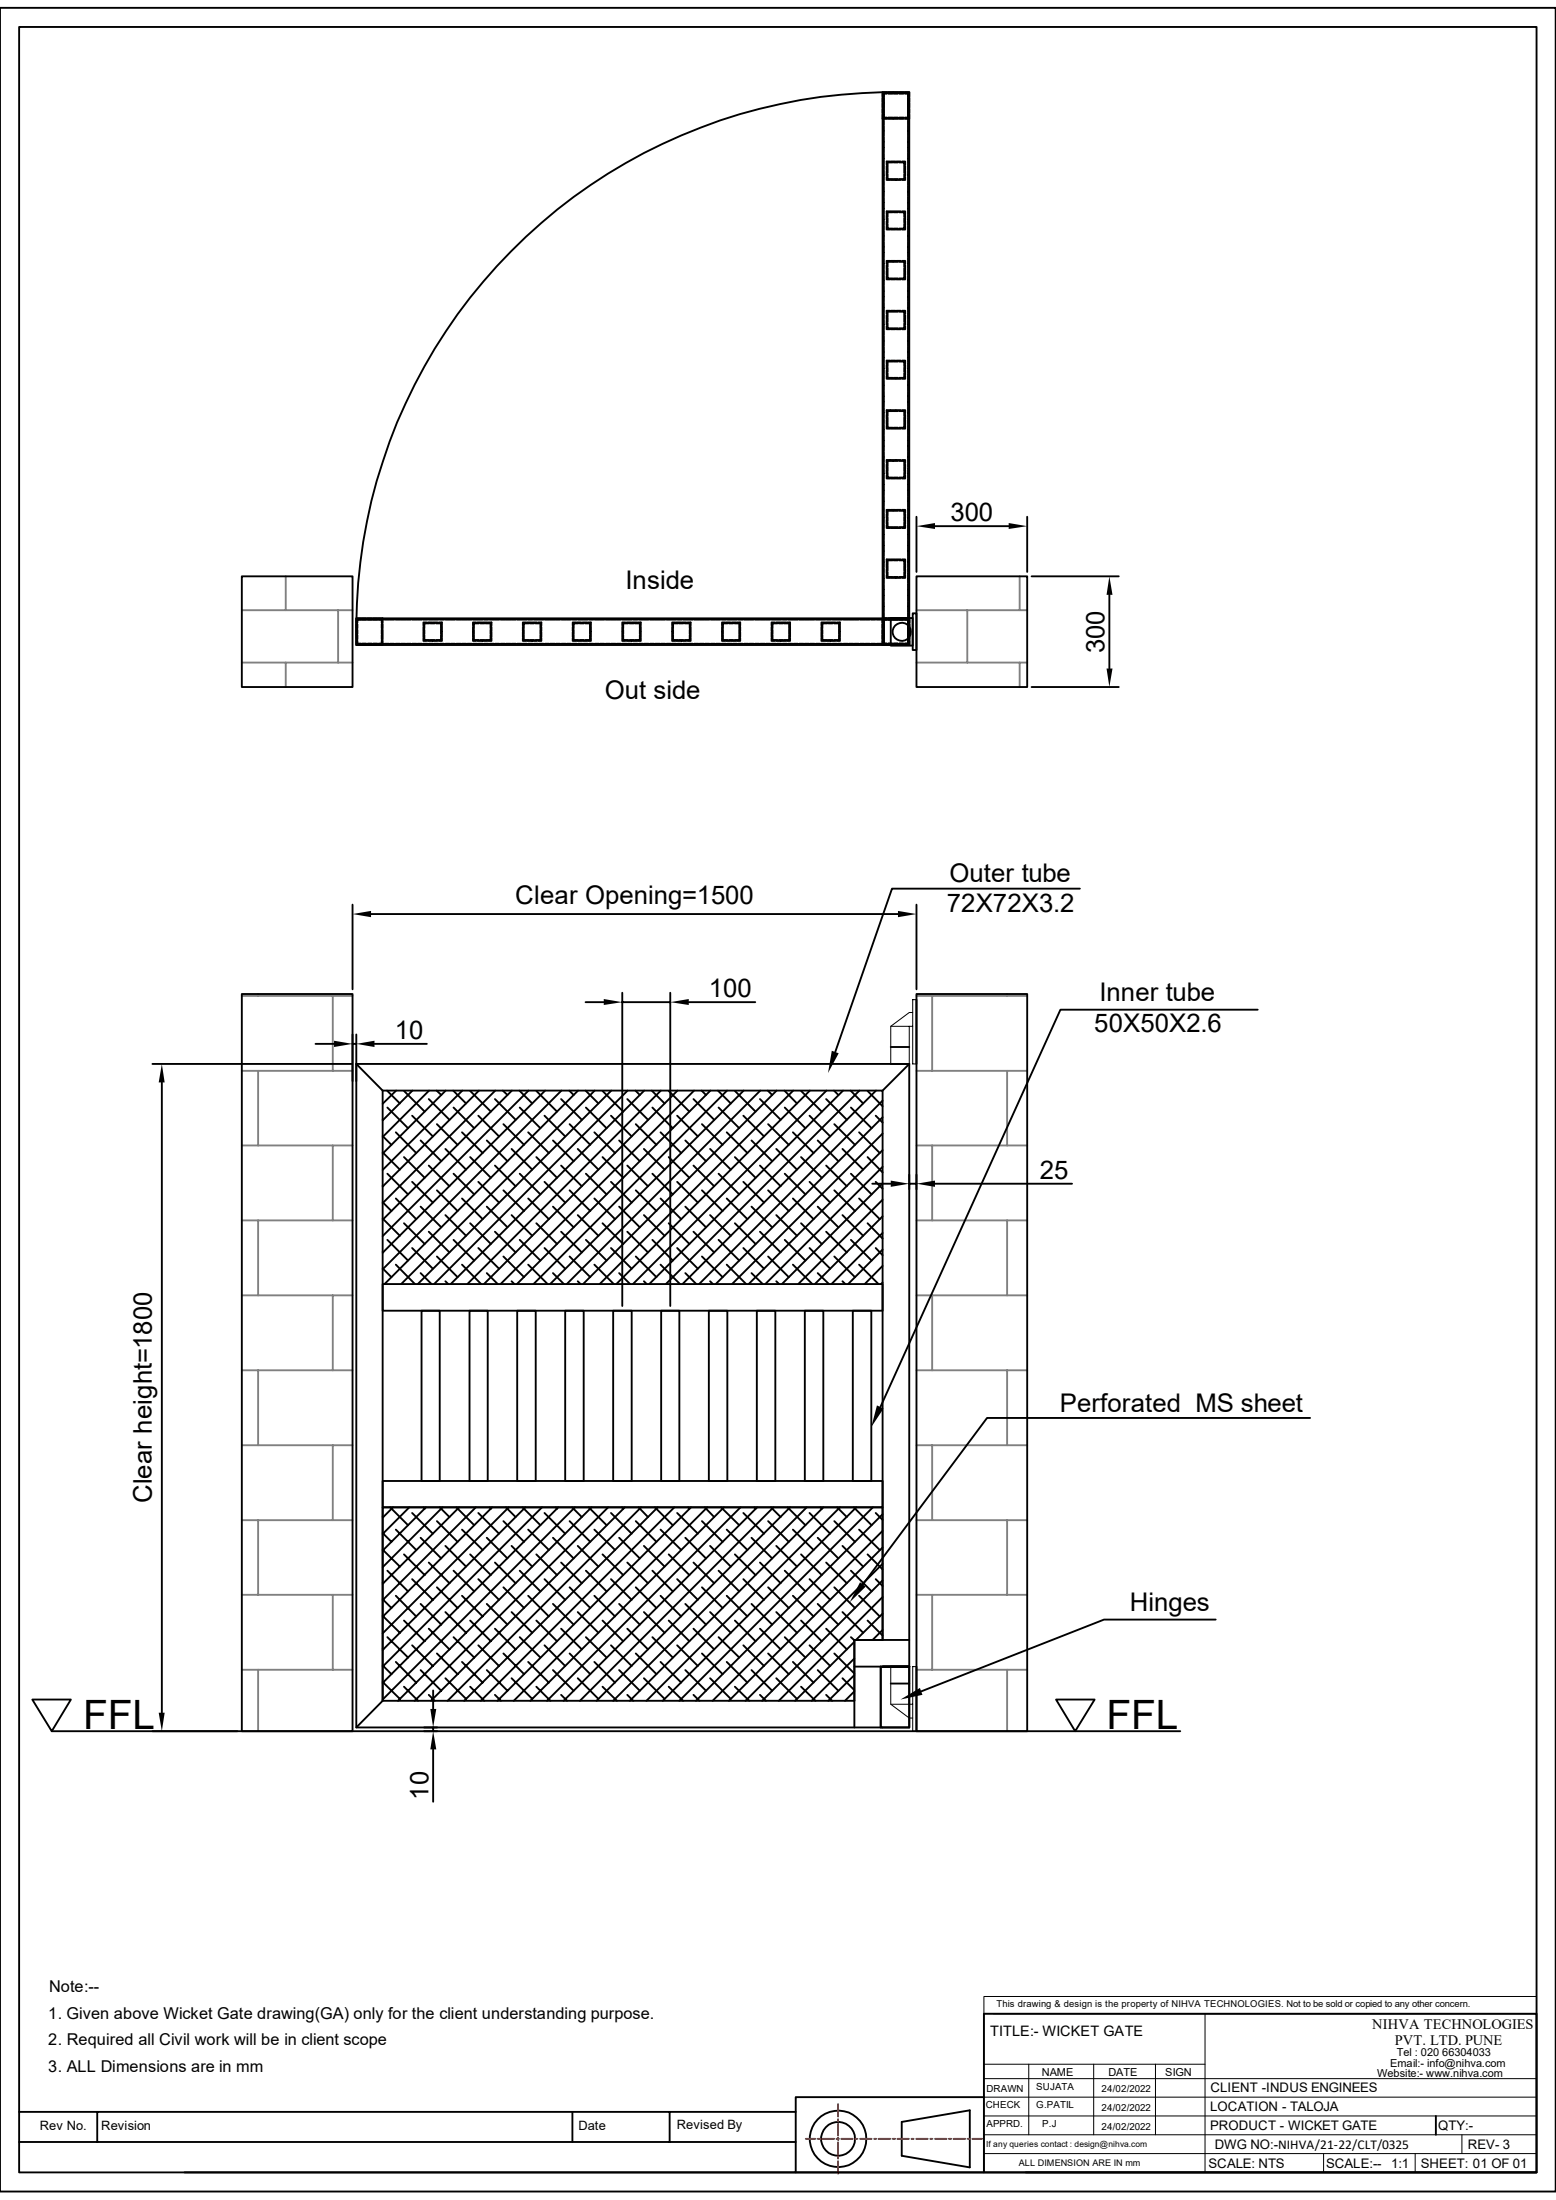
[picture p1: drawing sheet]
<svg xmlns="http://www.w3.org/2000/svg" width="210mm" height="297mm" viewBox="0 0 210 297" stroke-linecap="round" stroke-linejoin="round" font-family="sans-serif">
<g fill="none" stroke="#808080" stroke-width=".25">
<path d="M38.6 77.8v4.6M137.6 77.8v4.6M32.6 82.4h15M32.6 89.5h15M38.6 89.5v3.3M45.6 82.4v7.1M123.7 82.4h14.9M123.7 89.5h14.9M130.6 82.4v7.1M137.6 89.5v3.3M32.6 134.5h15M34.8 134.2v.3"/>
<path d="M44.9 134.5v10.1M123.7 134.5h14.9M125.8 134.5v10.1M135.9 134.2v.3M32.6 144.6h15M32.6 154.6h15M34.8 144.6v10M44.9 154.6v10.2M123.7 144.6h14.9M123.7 154.6h14.9M125.8 154.6v10.2M135.9 144.6v10"/>
<path d="M32.6 164.8h15M32.6 174.9h15M34.8 164.8v10.1M44.9 174.9v10.1M123.7 164.8h14.9M123.7 174.9h14.9M125.8 174.9v10.1M135.9 164.8v10.1M32.6 185h15M32.6 195.1h15M34.8 185v10.1M44.9 195.1v10.1"/>
<path d="M123.7 185h14.9M123.7 195.1h14.9M125.8 195.1v10.1M135.9 185v10.1M32.6 205.2h15M32.6 215.3h15M34.8 205.2v10.1M44.9 215.3v10.1M123.7 205.2h14.9M123.7 215.3h14.9M125.8 215.3v10.1M135.9 205.2v10.1"/>
<path d="M32.6 225.4h15M34.8 225.4v8.3M123.7 225.4h14.9M135.9 225.4v8.3"/>
</g>
<g fill="none" stroke="#000" stroke-width=".25">
<path d="M0 1.1h210v294.8h-210zM2.6 3.6h204.8v289.7h-204.8zM32.6 77.8h15v15h-15zM123.7 77.8h14.9v15h-14.9zM32.6 134.2h15v99.5h-15zM47.6 122.1v11.5M50.1 123.4h71.1M123.7 135v8.6M123.7 134.2h14.9v99.5h-14.9zM123.7 122.1v11.5M48.1 143.6h74.6v89.6h-74.6zM48.1 143.6l3.5 3.6"/>
<path d="M51.6 147.2h67.5v74.2M51.6 147.2v82.4h63.7v-8.2h3.8v-17.9h-67.5v26.1l-3.5 3.6M51.6 155.6l2.4 2.3M51.6 153.4l1.2 1.2M51.6 151.1l.1 .1M52.2 147.2l1.8 1.8M52.3 158.5l2.8 2.7M52.3 149.5l2.8 2.8M53.4 152.9l2.8 2.8M53.5 147.2l-1.9 1.8M54.5 156.2l2.8 2.8M54.5 147.3l2.8 2.8"/>
<path d="M55.6 159.6l2.8 2.7M55.6 150.6l2.8 2.8M55.7 147.2l-4.1 4.1M56.8 154l2.8 2.8M57.9 157.4l2.8 2.7M57.9 148.4l2.8 2.8M57.9 147.2l-6.3 6.3M58.9 147.2l.7 .6M59 151.8l2.8 2.8M60.1 155.1l2.8 2.8M60.2 147.2l-8.6 8.5M61.2 147.2l1.7 1.8"/>
<path d="M61.2 158.5l2.8 2.7M61.2 149.5l2.8 2.8M62.4 152.9l2.8 2.8M62.4 147.2l-10.8 10.7M63.5 156.2l2.8 2.8M63.5 147.3l2.8 2.8M64.6 159.6l2.8 2.7M64.6 150.6l2.8 2.8M64.6 147.2l-13 13M65.7 154l2.8 2.8M66.8 157.4l2.8 2.7M66.8 148.4l2.8 2.8"/>
<path d="M66.8 147.2l-15.2 15.2M67.9 147.2l.6 .6M67.9 151.8l2.8 2.8M69 155.1l2.8 2.8M69.1 147.2l-17.5 17.5M70.1 147.2l1.7 1.8M70.1 158.5l2.8 2.7M70.1 149.5l2.8 2.8M71.3 152.9l2.8 2.8M71.3 147.2l-19.7 19.7M72.4 147.3l2.8 2.8M72.4 156.2l2.8 2.8"/>
<path d="M73.5 150.6l2.8 2.8M73.5 159.6l2.8 2.7M73.6 147.2l-22 21.9M74.6 154l2.8 2.8M75.7 148.4l2.8 2.8M75.7 157.4l2.8 2.7M75.8 147.2l-24.2 24.2M76.8 147.2l.6 .6M76.9 151.8l2.8 2.8M78 155.1l2.8 2.8M78 147.2l-26.1 26.2M79 147.2l1.8 1.8"/>
<path d="M79.1 149.5l2.8 2.8M79.1 158.5l2.8 2.7M80.2 152.9l2.8 2.8M80.3 147.2l-26.2 26.2M81.3 156.2l2.8 2.8M81.3 147.3l2.8 2.8M82.5 150.6l2.8 2.8M82.5 159.6l2.8 2.7M82.5 147.2l-26.1 26.2M83.6 154l2.8 2.8M84.7 157.4l2.8 2.7M84.7 148.4l2.8 2.8"/>
<path d="M84.7 147.2l-26.1 26.2M85.8 147.2l.6 .6M85.8 151.8l2.8 2.8M86.9 155.1l2.8 2.8M87 147.2l-26.2 26.2M88 147.2l1.7 1.8M88.1 158.5l2.7 2.7M88.1 149.5l2.7 2.8M89.2 152.9l2.7 2.8M89.2 147.2l-26.1 26.2M90.3 156.2l2.7 2.8M90.3 147.3l2.7 2.8"/>
<path d="M91.4 159.6l2.8 2.7M91.4 150.6l2.8 2.8M91.4 147.2l-26.1 26.2M92.5 154l2.8 2.8M93.6 157.4l2.8 2.7M93.6 148.4l2.8 2.8M93.7 147.2l-26.1 26.2M94.7 147.2l.6 .6M94.7 151.8l2.8 2.8M95.8 155.1l2.8 2.8M95.9 147.2l-26.1 26.2M96.9 147.2l1.7 1.8"/>
<path d="M97 158.5l2.8 2.7M97 149.5l2.8 2.8M98.1 152.9l2.8 2.8M98.1 147.2l-26.1 26.2M99.2 156.2l2.8 2.8M99.2 147.3l2.8 2.8M100.3 159.6l2.8 2.7M100.3 150.6l2.8 2.8M100.4 147.2l-26.1 26.2M101.4 154l2.8 2.8M102.6 157.4l2.8 2.7M102.6 148.4l2.8 2.8"/>
<path d="M102.6 147.2l-26.1 26.2M103.6 147.2l.6 .6M103.7 151.8l2.8 2.8M104.8 155.1l2.8 2.8M104.8 147.2l-26.1 26.2M105.9 147.2l1.7 1.8M105.9 158.5l2.8 2.7M105.9 149.5l2.8 2.8M107 152.9l2.8 2.8M107.1 147.2l-26.2 26.2M108.1 156.2l2.8 2.8M108.1 147.3l2.8 2.8"/>
<path d="M109.3 159.6l2.8 2.7M109.3 150.6l2.8 2.8M109.3 147.2l-26.1 26.2M110.4 154l2.8 2.8M111.5 157.4l2.8 2.7M111.5 148.4l2.8 2.8M111.5 147.2l-26.1 26.2M112.6 147.2l.6 .6M112.6 151.8l2.8 2.8M113.7 155.1l2.8 2.8M113.8 147.2l-26.2 26.2M114.8 147.2l1.7 1.8"/>
<path d="M114.9 158.5l2.7 2.7M114.9 149.5l2.7 2.8M116 152.9l2.7 2.8M116 147.2l-26.1 26.2M117.1 156.2l2 2.1M117.1 147.3l2 2.1M118.2 159.6l.9 .9M118.2 150.6l.9 1M118.2 147.2l-26.1 26.2M119.1 148.6l-24.7 24.8M119.1 150.8l-22.5 22.6M119.1 153l-20.3 20.4"/>
<path d="M119.1 155.3l-18.1 18.1M119.1 157.5l-15.8 15.9M119.1 159.8l-13.6 13.6M120.2 143.6h2.5l-3.6 3.6M120.2 141.4h2.5M51.6 173.4h67.5v3.6h-67.5zM51.6 171.2l1.2 1.2M51.6 169l.1 .1M51.6 164.5l2.4 2.3M51.6 162.3l1.2 1.2M51.6 160.1h.1M52.3 167.4l2.8 2.8"/>
<path d="M53.4 170.7l2.6 2.7M53.4 161.8l2.8 2.8M54.5 165.1l2.8 2.8M55.6 168.5l2.8 2.8M56.8 171.9l1.5 1.5M56.8 162.9l2.8 2.8M56.9 177h2.5v22.9h-2.5zM57.9 166.3l2.8 2.8M59 169.6l2.8 2.8M59 160.7l2.8 2.8M60.1 173l.4 .4M60.1 164l2.8 2.8"/>
<path d="M61.2 167.4l2.8 2.8M62.4 170.7l2.5 2.7M62.4 161.8l2.8 2.8M63.4 177h2.4v22.9h-2.4zM63.5 165.1l2.8 2.8M64.6 168.5l2.8 2.8M65.7 171.9l1.5 1.5M65.7 162.9l2.8 2.8M66.8 166.3l2.8 2.8M67.9 169.6l2.8 2.8M67.9 160.7l2.8 2.8M69 173l.4 .4"/>
<path d="M69 164l2.8 2.8M69.8 177h2.5v22.9h-2.5zM70.1 167.4l2.8 2.8M71.3 170.7l2.6 2.7M71.3 161.8l2.8 2.8M72.4 165.1l2.8 2.8M73.5 168.5l2.8 2.8M74.6 171.9l1.5 1.5M74.6 162.9l2.8 2.8M75.7 166.3l2.8 2.8M76.3 177h2.5v22.9h-2.5zM76.9 169.6l2.8 2.8"/>
<path d="M76.9 160.7l2.8 2.8M78 173l.4 .4M78 164l2.8 2.8M79.1 167.4l2.8 2.8M80.2 170.7l2.6 2.7M80.2 161.8l2.8 2.8M81.3 165.1l2.8 2.8M82.5 168.5l2.8 2.8M82.8 177h2.5v22.9h-2.5zM83.6 171.9l1.4 1.5M83.6 162.9l2.8 2.8M84.7 166.3l2.8 2.8"/>
<path d="M85.8 160.7l2.8 2.8M85.8 169.6l2.8 2.8M86.9 173l.4 .4M86.9 164l2.8 2.8M88.1 167.4l2.7 2.8M89.2 161.8l2.7 2.8M89.2 170.7l2.6 2.7M89.2 177h2.5v22.9h-2.5zM90.3 165.1l2.7 2.8M91.4 168.5l2.8 2.8M92.5 162.9l2.8 2.8M92.5 171.9l1.5 1.5"/>
<path d="M93.6 166.3l2.8 2.8M94.7 169.6l2.8 2.8M94.7 160.7l2.8 2.8M95.7 177h2.5v22.9h-2.5zM95.8 164l2.8 2.8M95.8 173l.4 .4M97 167.4l2.8 2.8M98.1 170.7l2.6 2.7M98.1 161.8l2.8 2.8M99.2 165.1l2.8 2.8M100.3 168.5l2.8 2.8M101.4 171.9l1.6 1.5"/>
<path d="M101.4 162.9l2.8 2.8M102.2 177h2.4v22.9h-2.4zM102.6 166.3l2.8 2.8M103.7 169.6l2.8 2.8M103.7 160.7l2.8 2.8M104.8 173l.4 .4M104.8 164l2.8 2.8M105.9 167.4l2.8 2.8M107 170.7l2.6 2.7M107 161.8l2.8 2.8M108.1 165.1l2.8 2.8M108.6 177h2.5v22.9h-2.5z"/>
<path d="M109.3 168.5l2.8 2.8M110.4 171.9l1.5 1.5M110.4 162.9l2.8 2.8M111.5 166.3l2.8 2.8M112.6 169.6l2.8 2.8M112.6 160.7l2.8 2.8M113.7 173l.4 .4M113.7 164l2.8 2.8M114.9 167.4l2.7 2.8M115.1 177h2.5v22.9h-2.5zM116 170.7l2.6 2.7M116 161.8l2.7 2.8"/>
<path d="M117.1 165.1l2 2.1M118.2 168.5l.9 1M119.1 162l-11.4 11.4M119.1 164.2l-9.1 9.2M119.1 166.5l-6.9 6.9M119.1 168.7l-4.6 4.7M119.1 170.9l-2.4 2.5M119.1 173.1l-.2 .3M51.6 199.9h67.5v3.6h-67.5zM51.6 218.1l2.4 2.3M51.6 215.9l1.2 1.2M51.6 213.7h.1"/>
<path d="M51.6 209.2l2.4 2.3M51.6 207l1.2 1.2M51.6 204.7l.1 .1M52.3 212l2.8 2.8M52.7 203.5l2.4 2.4M53 203.5l-1.4 1.4M53.4 215.4l2.8 2.8M53.4 206.5l2.8 2.8M54.5 218.8l2.8 2.8M54.5 209.8l2.8 2.8M55.2 203.5l-3.6 3.6M55.6 213.2l2.8 2.8"/>
<path d="M55.6 204.3l2.8 2.8M56.8 216.5l2.8 2.8M56.8 207.6l2.8 2.8M57.1 203.5l.2 .2M57.5 203.5l-5.9 5.8M57.9 219.9l2.8 2.8M57.9 210.9l2.8 2.8M59 214.3l2.8 2.8M59 205.4l2.8 2.8M59.4 203.5l1.3 1.3M59.7 203.5l-8.1 8.1M60.1 217.6l2.8 2.8"/>
<path d="M60.1 208.7l2.8 2.8M61.2 212l2.8 2.8M61.6 203.5l2.4 2.4M62 203.5l-10.4 10.3M62.4 215.4l2.8 2.8M62.4 206.5l2.8 2.8M63.5 218.8l2.8 2.8M63.5 209.8l2.8 2.8M64.2 203.5l-12.6 12.5M64.6 213.2l2.8 2.8M64.6 204.3l2.8 2.8M65.7 216.5l2.8 2.8"/>
<path d="M65.7 207.6l2.8 2.8M66.1 203.5l.2 .2M66.4 203.5l-14.8 14.8M66.8 219.9l2.8 2.8M66.8 210.9l2.8 2.8M67.9 214.3l2.8 2.8M67.9 205.4l2.8 2.8M68.3 203.5l1.3 1.3M68.7 203.5l-17.1 17M69 217.6l2.8 2.8M69 208.7l2.8 2.8M70.1 212l2.8 2.8"/>
<path d="M70.5 203.5l2.4 2.4M70.9 203.5l-19.3 19.3M71.3 215.4l2.8 2.8M71.3 206.5l2.8 2.8M72.4 218.8l2.8 2.8M72.4 209.8l2.8 2.8M73.2 203.5l-21.6 21.5M73.5 213.2l2.8 2.8M73.5 204.3l2.8 2.8M74.6 216.5l2.8 2.8M74.6 207.6l2.8 2.8M75 203.5l.2 .2"/>
<path d="M75.4 203.5l-23.8 23.7M75.7 219.9l2.8 2.8M75.7 210.9l2.8 2.8M76.9 214.3l2.8 2.8M76.9 205.4l2.8 2.8M77.2 203.5l1.3 1.3M77.6 203.5l-26 25.9M78 217.6l2.8 2.8M78 208.7l2.8 2.8M79.1 212l2.8 2.8M79.5 203.5l2.4 2.4M79.8 203.5l-26.1 26.1"/>
<path d="M80.2 215.4l2.8 2.8M80.2 206.5l2.8 2.8M81.3 218.8l2.8 2.8M81.3 209.8l2.8 2.8M82.1 203.5l-26.1 26.1M82.5 213.2l2.8 2.8M82.5 204.3l2.8 2.8M83.6 216.5l2.8 2.8M83.6 207.6l2.8 2.8M83.9 203.5l.2 .2M84.3 203.5l-26.1 26.1M84.7 219.9l2.8 2.8"/>
<path d="M84.7 210.9l2.8 2.8M85.8 214.3l2.8 2.8M85.8 205.4l2.8 2.8M86.2 203.5l1.3 1.3M86.5 203.5l-26.1 26.1M86.9 217.6l2.8 2.8M86.9 208.7l2.8 2.8M88.1 212l2.7 2.8M88.4 203.5l2.4 2.4M88.8 203.5l-26.1 26.1M89.2 215.4l2.7 2.8M89.2 206.5l2.7 2.8"/>
<path d="M90.3 218.8l2.7 2.8M90.3 209.8l2.7 2.8M91 203.5l-26.1 26.1M91.4 213.2l2.8 2.8M91.4 204.3l2.8 2.8M92.5 216.5l2.8 2.8M92.5 207.6l2.8 2.8M92.9 203.5l.1 .2M93.3 203.5l-26.2 26.1M93.6 219.9l2.8 2.8M93.6 210.9l2.8 2.8M94.7 214.3l2.8 2.8"/>
<path d="M94.7 205.4l2.8 2.8M95.1 203.5l1.3 1.3M95.5 203.5l-26.2 26.1M95.8 217.6l2.8 2.8M95.8 208.7l2.8 2.8M97 212l2.8 2.8M97.3 203.5l2.5 2.4M97.7 203.5l-26.1 26.1M98.1 215.4l2.8 2.8M98.1 206.5l2.8 2.8M99.2 218.8l2.8 2.8M99.2 209.8l2.8 2.8"/>
<path d="M99.9 203.5l-26.1 26.1M100.3 213.2l2.8 2.8M100.3 204.3l2.8 2.8M101.4 216.5l2.8 2.8M101.4 207.6l2.8 2.8M101.8 203.5l.2 .2M102.2 203.5l-26.1 26.1M102.6 219.9l2.8 2.8M102.6 210.9l2.8 2.8M103.7 214.3l2.8 2.8M103.7 205.4l2.8 2.8M104.1 203.5l1.3 1.3"/>
<path d="M104.4 203.5l-26.1 26.1M104.8 217.6l2.8 2.8M104.8 208.7l2.8 2.8M105.9 212l2.8 2.8M106.3 203.5l2.4 2.4M106.6 203.5l-26.1 26.1M107 215.4l2.8 2.8M107 206.5l2.8 2.8M108.1 218.8l2.8 2.8M108.1 209.8l2.8 2.8M108.9 203.5l-26.1 26.1M109.3 213.2l2.8 2.8"/>
<path d="M109.3 204.3l2.8 2.8M110.4 216.5l2.8 2.8M110.4 207.6l2.8 2.8M110.7 203.5l.2 .2M111.1 203.5l-26.1 26.1M111.5 219.9l2.8 2.8M111.5 210.9l2.8 2.8M112.6 214.3l2.8 2.8M112.6 205.4l2.8 2.8M113 203.5l1.3 1.3M113.4 203.5l-26.2 26.1M113.7 217.6l2.8 2.8"/>
<path d="M113.7 208.7l2.8 2.8M114.9 212l2.7 2.8M115.2 203.5l2.4 2.4M115.6 203.5l-26.1 26.1M116 215.4l2.7 2.8M116 206.5l2.7 2.8M117.1 218.8l2 2M117.1 209.8l2 2.1M117.8 203.5l-26.1 26.1M118.2 213.2l.9 .9M118.2 204.3l.9 .9M119.1 204.4l-25.2 25.2"/>
<path d="M119.1 206.7l-22.9 22.9M119.1 208.9l-20.7 20.7M119.1 211.1l-18.5 18.5M119.1 213.4l-16.2 16.2M119.1 215.6l-14 14M119.1 217.8l-3.6 3.6M7 233.7h152.3M51.6 227.1l2.4 2.3M51.6 224.8l1.2 1.2M51.6 222.6l.1 .1M52.3 221l2.8 2.8M53.4 224.4l2.8 2.8"/>
<path d="M54.5 227.7l1.9 1.9M55.6 222.1l2.8 2.8M56.8 225.5l2.8 2.8M57.9 228.8l.8 .8M59 223.2l2.8 2.8M60.1 226.6l2.8 2.8M61.2 221l2.8 2.8M62.4 224.4l2.8 2.8M63.5 227.7l1.9 1.9M64.6 222.1l2.8 2.8M65.7 225.5l2.8 2.8M66.8 228.8l.8 .8"/>
<path d="M67.9 223.2l2.8 2.8M69 226.6l2.8 2.8M70.1 221l2.8 2.8M71.3 224.4l2.8 2.8M72.4 227.7l1.9 1.9M73.5 222.1l2.8 2.8M74.6 225.5l2.8 2.8M75.7 228.8l.8 .8M76.9 223.2l2.8 2.8M78 226.6l2.8 2.8M79.1 221l2.8 2.8M80.2 224.4l2.8 2.8"/>
<path d="M81.3 227.7l2 1.9M82.5 222.1l2.8 2.8M83.6 225.5l2.8 2.8M84.7 228.8l.8 .8M85.8 223.2l2.8 2.8M86.9 226.6l2.8 2.8M88.1 221l2.7 2.8M89.2 224.4l2.7 2.8M90.3 227.7l1.9 1.9M91.4 222.1l2.8 2.8M92.5 225.5l2.8 2.8M93.6 228.8l.8 .8"/>
<path d="M94.7 223.2l2.8 2.8M95.8 226.6l2.8 2.8M97 221l2.8 2.8M98.1 224.4l2.8 2.8M99.2 227.7l1.9 1.9M100.3 222.1l2.8 2.8M101.4 225.5l2.8 2.8M102.6 228.8l.8 .8M103.7 223.2l2.8 2.8M104.8 226.6l2.8 2.8M105.9 221l2.8 2.8M107 224.4l2.8 2.8"/>
<path d="M108.1 227.7l2 1.9M109.3 222.1l2.8 2.8M110.4 225.5l2.8 2.8M111.5 228.8l.8 .8M112.6 223.2l2.7 2.7M113.7 226.6l1.6 1.6M114.9 221l.4 .4M115.3 221.7l-8 7.9M115.3 223.9l-5.7 5.7M115.3 226.1l-3.5 3.5M115.3 228.3l-1.3 1.3M115.3 225h7.4h-3.6"/>
<path d="M118.9 225v8.2M119.1 220l-1.3 1.4M122.7 221.4h-7.4v11.8M138.4 293.3h69"/>
</g>
<path d="M47.6 123.4l2.5-.4v.8zM121.2 123l2.5 .4-2.5 .4z" fill="#000"/>
<path d="M120.2 138.6h3M122.7 138.6v5M123.2 136.7h-.5l-2.5 1.9v5M123.7 135h-.5v8.6h.5M132.8 269.5h74.6v2.4h-74.6zM162.6 271.9h44.8M132.8 288.2h74.6M132.8 285.7h74.6M132.8 283.1h74.6M132.8 280.6h74.6" fill="none" stroke="#000" stroke-width=".13"/>
<path d="M163 272.5h21.7v5.9h-21.7z" fill="#fff"/>
<g fill="none" stroke="#000" stroke-width=".13">
<path d="M120.2 225v5.1l2.5 1.8h.5M120.2 230.1h3M122.7 225v5.1M123.7 225h-.5v8.7h.5M132.8 271.9v21.4M132.8 278.7h29.8M134.1 271.9h28.5v21.4M138.9 278.7v9.5M147.6 278.7v9.5M156 278.7v9.5M132.8 290.7h74.6M178.6 290.7v2.6"/>
<path d="M191 290.7v2.6M197.3 288.2v2.5"/>
</g>
<g fill="none" stroke="#000" stroke-width=".25">
<path d="M119.1 12.4h3.6v74.7h-3.6zM119.1 13.2v.6M119.1 13.9v.6M119.1 14.7v.6M119.1 15.5v.5h.6M119.1 12.4a72.3 72.3 0 0 0-71 74.7M119.3 13v-.4h.4h-.4v.5M119.3 13.2v.7M119.3 13.9v.7M119.3 14.7v.7M119.3 15.5v.6M119.3 16.3v.5"/>
<path d="M119.3 17v.6M119.3 17.7v.6M119.3 18.5v.6M119.3 19.2v.7M119.3 20v.6M119.3 15.9h.4M119.7 12.4h-.6v.6M119.9 16h.6M119.9 12.6h.6M119.9 12.4h.6M119.9 15.9h.6M120.6 16h.6"/>
<path d="M120.6 12.6h.6M120.6 12.4h.6M120.6 15.9h.6M121.4 16h.6M121.4 12.6h.6M121.4 12.4h.6M121.4 15.9h.6M122.1 12.4h.6v.6M122.6 13v-.4h-.5h.5v.5M122.6 15.5v.4h-.5M122.6 13.2v.7M122.6 13.9v.7"/>
<path d="M122.6 14.7v.7M122.6 15.5v.6M122.6 16.3v.5M122.6 17v.6M122.6 17.7v.6M122.6 18.5v.6M122.6 19.2v.7M122.6 20v.6M122.7 15.5v.5h-.6M122.7 13.2v.6M122.7 13.9v.6M122.7 14.7v.6"/>
<path d="M119.3 20.7v.6M119.3 21.5v.6M119.3 22.2v.6M119.3 23v.6M119.3 23.7v.6M119.3 24.5v.6M119.3 25.2v.6M119.3 26v.5M119.3 26.7v.6M119.3 27.4v.7M119.3 28.2v.6M119.3 29v.5"/>
<path d="M119.3 29.7v.6M119.3 30.4v.6M119.3 31.2v.6M119.3 31.9v.6M119.3 32.7v.6M119.3 33.4v.6M119.3 34.2v.6M119.3 34.9v.6M119.3 35.6v.6M119.3 36.4v.6M119.3 37.2v.6M119.3 37.9v.6"/>
<path d="M119.3 38.7v.5M119.3 39.4v.6M119.7 37.3v.4h.4M119.7 30.6v.4h.4M119.7 23.9v.4h.4M119.7 22.4v.6M119.7 23.1v.6M119.7 29.1v.6M119.7 29.8v.6M119.7 35.8v.6M119.7 36.5v.7M119.8 36.9v.7h.7"/>
<path d="M119.8 30.2v.7h.7M119.8 23.5v.7h.7M119.8 22.7v.6M119.8 29.5v.6M119.8 36.2v.6M120.1 21.8h-.4v.4M120.1 28.5h-.4v.5M120.1 35.2h-.4v.4M120.2 35.2h.7M120.2 37.7h.7M120.2 28.5h.7M120.2 31h.7"/>
<path d="M120.2 21.8h.7M120.2 24.3h.7M120.5 21.9h-.7v.7M120.5 28.7h-.7v.6M120.5 35.3h-.7v.7M120.6 35.3h.6M120.6 37.6h.6M120.6 28.7h.6M120.6 30.9h.6M120.6 21.9h.6M120.6 24.2h.6M121 35.2h.6"/>
<path d="M121 37.7h.6M121 28.5h.6M121 31h.6M121 21.8h.6M121 24.3h.6M121.4 35.3h.6v.7M121.4 28.7h.6v.6M121.4 21.9h.6v.7M121.8 35.2h.4v.4M121.8 28.5h.4v.5M121.8 21.8h.4v.4M122 36.9v.7h-.6"/>
<path d="M122 30.2v.7h-.6M122 23.5v.7h-.6M122 22.7v.6M122 29.5v.6M122 36.2v.6M122.2 37.3v.4h-.4M122.2 30.6v.4h-.4M122.2 23.9v.4h-.4M122.2 22.4v.6M122.2 23.1v.6M122.2 29.1v.6M122.2 29.8v.6"/>
<path d="M122.2 35.8v.6M122.2 36.5v.7M122.6 20.7v.6M122.6 21.5v.6M122.6 22.2v.6M122.6 23v.6M122.6 23.7v.6M122.6 24.5v.6M122.6 25.2v.6M122.6 26v.5M122.6 26.7v.6M122.6 27.4v.7"/>
<path d="M122.6 28.2v.6M122.6 29v.5M122.6 29.7v.6M122.6 30.4v.6M122.6 31.2v.6M122.6 31.9v.6M122.6 32.7v.6M122.6 33.4v.6M122.6 34.2v.6M122.6 34.9v.6M122.6 35.6v.6M122.6 36.4v.6"/>
<path d="M122.6 37.2v.6M122.6 37.9v.6M122.6 38.7v.5M122.6 39.4v.6M119.3 40.1v.6M119.3 40.9v.6M119.3 41.6v.6M119.3 42.4v.6M119.3 43.1v.6M119.3 43.9v.5M119.3 44.6v.6M119.3 45.4v.6"/>
<path d="M119.3 46.1v.6M119.3 46.9v.6M119.3 47.6v.6M119.3 48.3v.6M119.3 49.1v.6M119.3 49.8v.6M119.3 50.6v.6M119.3 51.4v.5M119.3 52.1v.6M119.3 52.8v.6M119.3 53.6v.6M119.3 54.3v.6"/>
<path d="M119.3 55.1v.6M119.3 55.8v.6M119.3 56.6v.5M119.3 57.3v.6M119.3 58v.6M119.3 58.8v.6M119.3 59.5v.7M119.7 57.4v.5h.4M119.7 50.7v.4h.4M119.7 44v.4h.4M119.7 42.5v.6M119.7 43.3v.6"/>
<path d="M119.7 49.2v.6M119.7 50v.6M119.7 56v.6M119.7 56.7v.6M119.8 57.1v.6h.7M119.8 50.4v.6h.7M119.8 43.6v.7h.7M119.8 42.9v.6M119.8 49.6v.6M119.8 56.3v.6M120.1 42h-.4v.4M120.1 48.7h-.4v.4"/>
<path d="M120.1 55.4h-.4v.4M120.2 55.4h.7M120.2 57.9h.7M120.2 48.7h.7M120.2 51.1h.7M120.2 42h.7M120.2 44.4h.7M120.5 42.1h-.7v.7M120.5 48.8h-.7v.6M120.5 55.5h-.7v.7M120.6 55.5h.6M120.6 57.7h.6"/>
<path d="M120.6 48.8h.6M120.6 51h.6M120.6 42.1h.6M120.6 44.3h.6M121 55.4h.6M121 57.9h.6M121 48.7h.6M121 51.1h.6M121 42h.6M121 44.4h.6M121.4 55.5h.6v.7M121.4 48.8h.6v.6"/>
<path d="M121.4 42.1h.6v.7M121.8 55.4h.4v.4M121.8 48.7h.4v.4M121.8 42h.4v.4M122 57.1v.6h-.6M122 50.4v.6h-.6M122 43.6v.7h-.6M122 42.9v.6M122 49.6v.6M122 56.3v.6M122.2 57.4v.5h-.4M122.2 50.7v.4h-.4"/>
<path d="M122.2 44v.4h-.4M122.2 42.5v.6M122.2 43.3v.6M122.2 49.2v.6M122.2 50v.6M122.2 56v.6M122.2 56.7v.6M122.6 40.1v.6M122.6 40.9v.6M122.6 41.6v.6M122.6 42.4v.6M122.6 43.1v.6"/>
<path d="M122.6 43.9v.5M122.6 44.6v.6M122.6 45.4v.6M122.6 46.1v.6M122.6 46.9v.6M122.6 47.6v.6M122.6 48.3v.6M122.6 49.1v.6M122.6 49.8v.6M122.6 50.6v.6M122.6 51.4v.5M122.6 52.1v.6"/>
<path d="M122.6 52.8v.6M122.6 53.6v.6M122.6 54.3v.6M122.6 55.1v.6M122.6 55.8v.6M122.6 56.6v.5M122.6 57.3v.6M122.6 58v.6M122.6 58.8v.6M122.6 59.5v.7M119.3 60.3v.6M119.3 61v.6"/>
<path d="M119.3 61.8v.6M119.3 62.5v.6M119.3 63.3v.6M119.3 64v.6M119.3 64.8v.6M119.3 65.5v.6M119.3 66.3v.5M119.3 67v.6M119.3 67.7v.6M119.3 68.5v.6M119.3 69.3v.5M119.3 70v.6"/>
<path d="M119.3 70.7v.6M119.3 71.5v.6M119.3 72.2v.6M119.3 73v.6M119.3 73.7v.6M119.3 74.5v.6M119.3 75.2v.6M119.3 75.9v.6M119.3 76.7v.6M119.3 77.5v.6M119.3 78.2v.6M119.3 79v.5"/>
<path d="M119.3 79.7v.6M119.7 77.6v.4h.4M119.7 70.9v.4h.4M119.7 64.2v.4h.4M119.7 62.7v.6M119.7 63.4v.6M119.7 69.4v.6M119.7 70.1v.6M119.7 76.1v.6M119.7 76.8v.6M119.8 77.2v.7h.7M119.8 70.5v.7h.7"/>
<path d="M119.8 63.8v.7h.7M119.8 63v.6M119.8 69.8v.6M119.8 76.5v.5M120.1 75.5h-.4v.4M120.1 62.1h-.4v.4M120.1 68.8h-.4v.5M120.2 75.5h.7M120.2 78h.7M120.2 68.8h.7M120.2 71.3h.7M120.2 62.1h.7"/>
<path d="M120.2 64.6h.7M120.5 75.6h-.7v.7M120.5 62.2h-.7v.7M120.5 69h-.7v.6M120.6 75.6h.6M120.6 77.9h.6M120.6 69h.6M120.6 71.2h.6M120.6 62.2h.6M120.6 64.5h.6M121 75.5h.6M121 78h.6"/>
<path d="M121 68.8h.6M121 71.3h.6M121 62.1h.6M121 64.6h.6M121.4 75.6h.6v.7M121.4 69h.6v.6M121.4 62.2h.6v.7M121.8 75.5h.4v.4M121.8 68.8h.4v.5M121.8 62.1h.4v.4M122 77.2v.7h-.6M122 70.5v.7h-.6"/>
<path d="M122 63.8v.7h-.6M122 63v.6M122 69.8v.6M122 76.5v.5M122.2 77.6v.4h-.4M122.2 70.9v.4h-.4M122.2 64.2v.4h-.4M122.2 62.7v.6M122.2 63.4v.6M122.2 69.4v.6M122.2 70.1v.6M122.2 76.1v.6"/>
<path d="M122.2 76.8v.6M122.6 60.3v.6M122.6 61v.6M122.6 61.8v.6M122.6 62.5v.6M122.6 63.3v.6M122.6 64v.6M122.6 64.8v.6M122.6 65.5v.6M122.6 66.3v.5M122.6 67v.6M122.6 67.7v.6"/>
<path d="M122.6 68.5v.6M122.6 69.3v.5M122.6 70v.6M122.6 70.7v.6M122.6 71.5v.6M122.6 72.2v.6M122.6 73v.6M122.6 73.7v.6M122.6 74.5v.6M122.6 75.2v.6M122.6 75.9v.6M122.6 76.7v.6"/>
<path d="M122.6 77.5v.6M122.6 78.2v.6M122.6 79v.5M122.6 79.7v.6M123.7 69.8v7.4M126.2 71h9.9M138.6 69.8v7.4M139.2 77.8h11.8M48.1 83.5h74.6v3.6h-74.6zM48.1 86.5v.6h.6M48.1 84.2v.6M48.1 85v.6"/>
<path d="M48.1 85.7v.6M48.2 84.2v.6M48.2 85v.6M48.2 85.7v.6M48.7 86.9h-.5v-.4v.4h.6M48.7 83.7h-.5v.4v-.4h.6M48.7 83.5h-.6v.6M48.8 87.1h.6M48.8 83.5h.6M49.5 83.7h-.7M49.5 86.9h-.7M49.6 87.1h.6"/>
<path d="M49.6 83.5h.6M50.2 83.7h-.6M50.2 86.9h-.6M50.3 87.1h.6M50.3 83.5h.6M51 83.7h-.7M51 86.9h-.7M51.1 83.5h.5v.6M51.1 86.9h.6M51.5 86.5v.4h-.4M51.5 83.7v.4M51.5 84.2v.6"/>
<path d="M51.5 85v.6M51.5 85.7v.6M51.6 84.2v.6M51.6 85v.6M51.6 85.7v.6M51.6 86.5v.6h-.5M51.7 83.7h-.6M51.9 86.9h.6M51.9 83.7h.6M52.6 86.9h.6M52.6 83.7h.6M53.4 83.7h.6"/>
<path d="M53.4 86.9h.6M54.1 83.7h.6M54.1 86.9h.6M54.9 83.7h.6M54.9 86.9h.6M55.6 83.7h.6M55.6 86.9h.6M56.3 83.7h.6M56.3 86.9h.6M57.1 83.7h.6M57.1 86.9h.6M57.1 86.1v.4h.5"/>
<path d="M57.1 84.6v.6M57.1 85.3v.7M57.3 85.7v.7h.7M57.3 85v.6M57.6 84h-.5v.5M57.7 86.5h.6M57.7 84h.6M57.9 83.7h.6M57.9 86.9h.6M58 84.2h-.7v.6M58.1 86.4h.6M58.1 84.2h.6"/>
<path d="M58.5 86.5h.6M58.5 84h.6M58.6 83.7h.6M58.6 86.9h.6M58.8 84.2h.7v.6M59.2 84h.4v.5M59.4 86.9h.5M59.4 83.7h.5M59.5 85.7v.7h-.7M59.5 85v.6M59.6 86.1v.4h-.4M59.6 84.6v.6"/>
<path d="M59.6 85.3v.7M60.1 83.7h.6M60.1 86.9h.6M60.8 83.7h.6M60.8 86.9h.6M61.6 83.7h.6M61.6 86.9h.6M62.3 83.7h.6M62.3 86.9h.6M63.1 83.7h.6M63.1 86.9h.6M63.8 86.1v.4h.5"/>
<path d="M63.8 84.6v.6M63.8 85.3v.7M63.8 83.7h.6M63.8 86.9h.6M64 85.7v.7h.6M64 85v.6M64.3 84h-.5v.5M64.4 86.5h.6M64.4 84h.6M64.6 83.7h.6M64.6 86.9h.6M64.6 84.2h-.6v.6"/>
<path d="M64.8 86.4h.6M64.8 84.2h.6M65.2 86.5h.6M65.2 84h.6M65.3 83.7h.6M65.3 86.9h.6M65.5 84.2h.7v.6M65.9 84h.4v.5M66.1 83.7h.6M66.1 86.9h.6M66.2 85.7v.7h-.7M66.2 85v.6"/>
<path d="M66.3 86.1v.4h-.4M66.3 84.6v.6M66.3 85.3v.7M66.8 83.7h.6M66.8 86.9h.6M67.6 83.7h.6M67.6 86.9h.6M68.3 83.7h.6M68.3 86.9h.6M69 83.7h.6M69 86.9h.6M69.8 83.7h.6"/>
<path d="M69.8 86.9h.6M70.5 83.7h.6M70.5 86.9h.6M70.6 86.1v.4h.4M70.6 84.6v.6M70.6 85.3v.7M70.7 85.7v.7h.7M70.7 85v.6M71 84h-.4v.5M71.1 86.5h.7M71.1 84h.7M71.3 83.7h.6"/>
<path d="M71.3 86.9h.6M71.4 84.2h-.7v.6M71.5 86.4h.6M71.5 84.2h.6M71.9 86.5h.6M71.9 84h.6M72.1 83.7h.5M72.1 86.9h.5M72.3 84.2h.6v.6M72.6 84h.5v.5M72.8 83.7h.6M72.8 86.9h.6"/>
<path d="M72.9 85.7v.7h-.6M72.9 85v.6M73.1 86.1v.4h-.5M73.1 84.6v.6M73.1 85.3v.7M73.5 83.7h.6M73.5 86.9h.6M74.3 83.7h.6M74.3 86.9h.6M75 83.7h.6M75 86.9h.6M75.8 83.7h.6"/>
<path d="M75.8 86.9h.6M76.5 83.7h.6M76.5 86.9h.6M77.3 83.7h.6M77.3 86.9h.6M77.3 86.1v.4h.4M77.3 84.6v.6M77.3 85.3v.7M77.4 85.7v.7h.7M77.4 85v.6M77.7 84h-.4v.5M77.9 86.5h.5"/>
<path d="M77.9 84h.5M78 83.7h.6M78 86.9h.6M78.1 84.2h-.7v.6M78.2 86.4h.6M78.2 84.2h.6M78.6 86.5h.6M78.6 84h.6M78.7 83.7h.6M78.7 86.9h.6M79 84.2h.6v.6M79.3 84h.5v.5"/>
<path d="M79.5 83.7h.6M79.5 86.9h.6M79.6 85.7v.7h-.6M79.6 85v.6M79.8 86.1v.4h-.5M79.8 84.6v.6M79.8 85.3v.7M80.3 83.7h.6M80.3 86.9h.6M81 83.7h.6M81 86.9h.6M81.7 83.7h.6"/>
<path d="M81.7 86.9h.6M82.5 83.7h.6M82.5 86.9h.6M83.2 83.7h.6M83.2 86.9h.6M84 86.1v.4h.4M84 84.6v.6M84 85.3v.7M84 83.7h.6M84 86.9h.6M84.1 85.7v.7h.7M84.1 85v.6"/>
<path d="M84.4 84h-.4v.5M84.6 86.5h.6M84.6 84h.6M84.7 83.7h.6M84.7 86.9h.6M84.8 84.2h-.7v.6M85 86.4h.6M85 84.2h.6M85.3 86.5h.6M85.3 84h.6M85.5 86.9h.6M85.5 83.7h.6"/>
<path d="M85.7 84.2h.7v.6M86.1 84h.4v.5M86.2 83.7h.6M86.2 86.9h.6M86.4 85.7v.7h-.7M86.4 85v.6M86.5 86.1v.4h-.4M86.5 84.6v.6M86.5 85.3v.7M87 83.7h.5M87 86.9h.5M87.7 83.7h.6"/>
<path d="M87.7 86.9h.6M88.4 83.7h.7M88.4 86.9h.7M89.2 83.7h.6M89.2 86.9h.6M90 83.7h.6M90 86.9h.6M90.7 83.7h.6M90.7 86.9h.6M90.7 86.1v.4h.4M90.7 84.6v.6M90.7 85.3v.7"/>
<path d="M90.8 85.7v.7h.7M90.8 85v.6M91.1 84h-.4v.5M91.3 86.5h.6M91.3 84h.6M91.4 83.7h.6M91.4 86.9h.6M91.5 84.2h-.7v.6M91.7 86.4h.5M91.7 84.2h.5M92 86.5h.6M92 84h.6"/>
<path d="M92.2 83.7h.6M92.2 86.9h.6M92.4 84.2h.7v.6M92.8 84h.4v.5M92.9 83.7h.6M92.9 86.9h.6M93.1 85.7v.7h-.7M93.1 85v.6M93.2 86.1v.4h-.4M93.2 84.6v.6M93.2 85.3v.7M93.7 83.7h.6"/>
<path d="M93.7 86.9h.6M94.4 83.7h.6M94.4 86.9h.6M95.2 83.7h.6M95.2 86.9h.6M95.9 83.7h.6M95.9 86.9h.6M96.6 83.7h.6M96.6 86.9h.6M97.4 83.7h.6M97.4 86.9h.6M97.5 86.1v.4h.4"/>
<path d="M97.5 84.6v.6M97.5 85.3v.7M97.6 85.7v.7h.6M97.6 85v.6M97.9 84h-.4v.5M98 86.5h.6M98 84h.6M98.2 83.7h.6M98.2 86.9h.6M98.2 84.2h-.6v.6M98.4 86.4h.6M98.4 84.2h.6"/>
<path d="M98.8 86.5h.6M98.8 84h.6M98.9 83.7h.6M98.9 86.9h.6M99.1 84.2h.7v.6M99.5 84h.4v.5M99.7 83.7h.5M99.7 86.9h.5M99.8 85.7v.7h-.7M99.8 85v.6M99.9 86.1v.4h-.4M99.9 84.6v.6"/>
<path d="M99.9 85.3v.7M100.4 83.7h.6M100.4 86.9h.6M101.1 83.7h.6M101.1 86.9h.6M101.9 83.7h.6M101.9 86.9h.6M102.6 83.7h.7M102.6 86.9h.7M103.4 83.7h.6M103.4 86.9h.6M104.1 86.1v.4h.5"/>
<path d="M104.1 84.6v.6M104.1 85.3v.7M104.1 83.7h.6M104.1 86.9h.6M104.3 85.7v.7h.6M104.3 85v.6M104.6 84h-.5v.5M104.7 86.5h.6M104.7 84h.6M104.9 83.7h.6M104.9 86.9h.6M104.9 84.2h-.6v.6"/>
<path d="M105.1 86.4h.6M105.1 84.2h.6M105.5 86.5h.6M105.5 84h.6M105.6 83.7h.6M105.6 86.9h.6M105.8 84.2h.7v.6M106.2 84h.4v.5M106.4 83.7h.6M106.4 86.9h.6M106.5 85.7v.7h-.7M106.5 85v.6"/>
<path d="M106.6 86.1v.4h-.4M106.6 84.6v.6M106.6 85.3v.7M107.1 83.7h.6M107.1 86.9h.6M107.9 83.7h.6M107.9 86.9h.6M108.6 86.9h.6M108.6 83.7h.6M109.3 83.7h.6M109.3 86.9h.6M110.1 83.7h.6"/>
<path d="M110.1 86.9h.6M110.8 83.7h.6M110.8 86.9h.6M110.9 86.1v.4h.4M110.9 84.6v.6M110.9 85.3v.7M111 85.7v.7h.7M111 85v.6M111.3 84h-.4v.5M111.4 86.5h.7M111.4 84h.7M111.6 86.9h.6"/>
<path d="M111.6 83.7h.6M111.7 84.2h-.7v.6M111.8 86.4h.6M111.8 84.2h.6M112.2 86.5h.6M112.2 84h.6M112.4 83.7h.5M112.4 86.9h.5M112.6 84.2h.6v.6M112.9 84h.5v.5M113.1 83.7h.6M113.1 86.9h.6"/>
<path d="M113.2 85.7v.7h-.6M113.2 85v.6M113.4 86.1v.4h-.5M113.4 84.6v.6M113.4 85.3v.7M113.8 83.7h.6M113.8 86.9h.6M114.6 83.7h.6M114.6 86.9h.6M115.3 83.7h.6M115.3 86.9h.6M116.1 83.7h.6"/>
<path d="M116.1 86.9h.6M116.8 86.9h.6M116.8 83.7h.6M117.6 83.7h.6M117.6 86.9h.6M118.3 83.7h.6M118.3 86.9h.6M119 83.7h.7M119 86.9h.6M119.1 86.5v.6h.6M119.1 84.2v.6M119.1 85v.6"/>
<path d="M119.1 85.7v.6M119.3 86.4v.5h.4h-.4v-.4M119.3 80.4v.6M119.3 81.2v.6M119.3 81.9v.6M119.3 82.7v.6M119.3 83.4v.7M119.3 84.2v.6M119.3 84.9v.7M119.3 85.6v.7M119.7 83.5h-.6v.6M119.8 83.7h.7"/>
<path d="M119.8 86.9h.7M119.9 83.5h.6M119.9 87.1h.6M120.2 83.4h3v3.8h-3zM120.6 83.7h.6M120.6 86.9h.6M120.6 83.5h.6M120.6 87.1h.6M121.3 83.7h.7M121.3 86.9h.7M121.4 87.1h.6M122 83.5h-.6"/>
<path d="M122 83.7h.6M122.1 83.5h.6v.6M122.6 86.4v.5h-.5h.5v-.4v.4h-.6M122.6 83.4v.7v-.4h-.5M122.6 80.4v.6M122.6 81.2v.6M122.6 81.9v.6M122.6 82.7v.6M122.6 84.2v.6M122.6 84.9v.7M122.6 85.6v.7M122.7 86.5v.6h-.6"/>
<path d="M122.7 84.2v.6M122.7 85v.6M122.7 85.7v.6M123.2 82.8h.5v5h-.5zM139.2 92.8h11.8M149.7 80.3v10M145.8 120h-25.4l-7.7 22M47.6 139.7v6.3M48.1 139.7v6.3M79 135.3h2.5M84 134v42.3M84 135.3h6.5"/>
<path d="M90.5 134v42.3M93 135.3h8.9M169.8 136.3h-26.7l-24.3 53.6M20.6 143.6h26.9M21.8 146.1v85.1M42.6 140.9h2.5M47.6 140.9h.5M50.5 140.9h7.1M117.7 159.8h2.5M122.7 158.6v2M122.7 159.8h1M123.7 158.6v2"/>
<path d="M126.2 159.8h18.5M176.8 191.4h-43.6l-16.7 22.5M164.1 218.7h-15.1l-24.7 9.6M4.4 229.4h5.2l-2.6 4.3zM20.6 233.7h11.4M57.2 233.7h1.8M57.2 233.2h1.8M58.5 228.2v2.5M58.5 233.2v.5M58.5 236.2v7M119.1 225h3.6h-3.8v8.2h3.8v-8.2h-2.5M120.2 227.3h2.5"/>
<path d="M123.7 225v8.7M142.5 229.4h5.2l-2.6 4.3zM132.8 271.9h74.6v21.4h-74.6zM2.6 289.2h104.8M2.6 285.1h104.8M13.1 285.1v4.1M77.3 285.1v4.1M90.4 285.1v4.1M107.4 293.3h25.4M121.7 286.5l9.2-1.6v7.7l-9.2-1.6zM132.8 283.1h-25.4v10.2h-82.5M193.8 285.7v2.5"/>
<circle cx="121.7" cy="85.3" r="1.22"/>
<circle cx="113.1" cy="288.8" r="2.29"/>
<circle cx="113.1" cy="288.8" r="3.8"/>
</g>
<g fill="none" stroke="#f00" stroke-width=".25">
<path d="M108.8 288.8h1.3M110.4 288.8h.3M111 288.8h1.6M112.9 288.8h.3M113.1 284.1v1.7M113.1 286.1v.3M113.1 286.7v1.6M113.1 288.6v.3M113.1 289.2v1.6M113.1 291.1v.3M113.1 291.8v1.7M113.5 288.8h1.6"/>
<path d="M115.4 288.8h.3M116.1 288.8h1.5M118 288.8h.3M118.6 288.8h1.6M120.5 288.8h.3M121.1 288.8h1.6M123 288.8h.3M123.7 288.8h1.5M125.6 288.8h.3M126.2 288.8h1.6M128.1 288.8h.3M128.7 288.8h1.6"/>
<path d="M130.6 288.8h.3M131.2 288.8h1.3"/>
</g>
<g fill="#000">
<path d="M123.7 71l2.5-.4v.8zM136.1 70.6l2.5 .4-2.5 .4zM149.7 77.8l.5 2.5h-.8zM149.4 90.3h.8l-.5 2.5zM81.5 134.9l2.5 .4-2.5 .4zM90.5 135.3l2.5-.4v.8zM21.8 143.6l.4 2.5h-.8zM45.1 140.5l2.5 .4-2.5 .5zM48.1 140.9l2.4-.4v.9zM112.3 141.9l.9 .3-1.4 2.7zM120.2 159.4l2.5 .4-2.5 .4zM123.7 159.8l2.5-.4v.8z"/>
<path d="M118.4 189.7l.9 .5-1.7 2.5zM116.1 213.6l.7 .6-2.1 2.1zM21.4 231.2h.8l-.4 2.5zM58.1 230.7h.8l-.4 2.5zM58.5 233.7l.4 2.5h-.8zM121.5 229.4l2.7-1.5 .3 .9z"/>
</g>
<g font-size="5.5">
<text x="11.2" y="233.5">FFL</text>
<text x="149.4" y="233.5">FFL</text>
</g>
<g font-size="3.5">
<text x="128.3" y="70.4">300</text>
<text x="84.4" y="79.5">Inside</text>
<text x="149.1" y="88.2" transform="rotate(-90 149.1 88.2)">300</text>
<text x="81.6" y="94.3">Out side</text>
<text x="128.1" y="119">Outer tube</text>
<text x="69.6" y="122">Clear Opening=1500</text>
<text x="127.8" y="123.2">72X72X3.2</text>
<text x="95.7" y="134.6">100</text>
<text x="148.4" y="135.2">Inner tube</text>
<text x="53.3" y="140.2">10</text>
<text x="147.7" y="139.3">50X50X2.6</text>
<text x="140.3" y="159.2">25</text>
<text x="143" y="190.6">Perforated MS sheet</text>
<text x="20.5" y="202.9" transform="rotate(-90 20.5 202.9)">Clear height=1800</text>
<text x="152.5" y="217.6">Hinges</text>
<text x="57.8" y="243" transform="rotate(-90 57.8 243)">10</text>
</g>
<g font-size="2.2">
<text x="6.6" y="268.9">Note:--</text>
<text x="6.5" y="272.6">1. Given above Wicket Gate drawing(GA) only for the client understanding purpose.</text>
<text x="6.5" y="276.1">2. Required all Civil work will be in client scope</text>
<text x="6.5" y="279.7">3. ALL Dimensions are in mm</text>
</g>
<g font-size="1.9">
<text x="133.6" y="274.9">TITLE:- WICKET GATE</text>
<text x="185.2" y="273.9">NIHVA TECHNOLOGIES</text>
<text x="188.3" y="276.1">PVT. LTD. PUNE</text>
</g>
<g font-size="1.8">
<text x="163.3" y="287.6">PRODUCT - WICKET GATE</text>
<text x="163.3" y="285">LOCATION - TALOJA</text>
<text x="163.4" y="282.5">CLIENT -INDUS ENGINEES</text>
<text x="194.1" y="287.6">QTY:-</text>
<text x="163.1" y="292.7">SCALE: NTS</text>
<text x="164" y="290.1">DWG NO:-NIHVA/21-22/CLT/0325</text>
<text x="179" y="292.7">SCALE:--</text>
<text x="187.7" y="292.7">1:1</text>
<text x="191.8" y="292.7">SHEET: 01 OF 01</text>
<text x="198.1" y="290.1">REV- 3</text>
</g>
<g font-size="1.7">
<text x="5.4" y="287.5">Rev No.</text>
<text x="13.7" y="287.5">Revision</text>
<text x="78.1" y="287.5">Date</text>
<text x="91.4" y="287.4">Revised By</text>
</g>
<g font-size="1.5">
<text x="140.6" y="280.2">NAME</text>
<text x="149.6" y="280.2">DATE</text>
<text x="157.3" y="280.2">SIGN</text>
<text x="185.9" y="280.4">Website:- www.nihva.com</text>
<text x="187.6" y="279.1">Email:- info@nihva.com</text>
<text x="188.5" y="277.6">Tel : 020 66304033</text>
</g>
<g font-size="1.3">
<text x="134.5" y="271">This drawing &amp; design is the property of NIHVA TECHNOLOGIES. Not to be sold or copied to any other concern.</text>
<text x="133.1" y="284.6">CHECK</text>
<text x="133.1" y="282.4">DRAWN</text>
<text x="133.1" y="287.2">APPRD.</text>
<text x="139.9" y="282.1">SUJATA</text>
<text x="139.9" y="284.6">G.PATIL</text>
<text x="140.7" y="287.2">P.J</text>
<text x="148.7" y="282.4">24/02/2022</text>
<text x="148.7" y="285">24/02/2022</text>
<text x="148.7" y="287.5">24/02/2022</text>
</g>
<text font-size="1.2" x="137.5" y="292.4">ALL DIMENSION ARE IN mm</text>
<text font-size="1.1" x="133.1" y="289.8">If any queries contact : design@nihva.com</text>
</svg>
